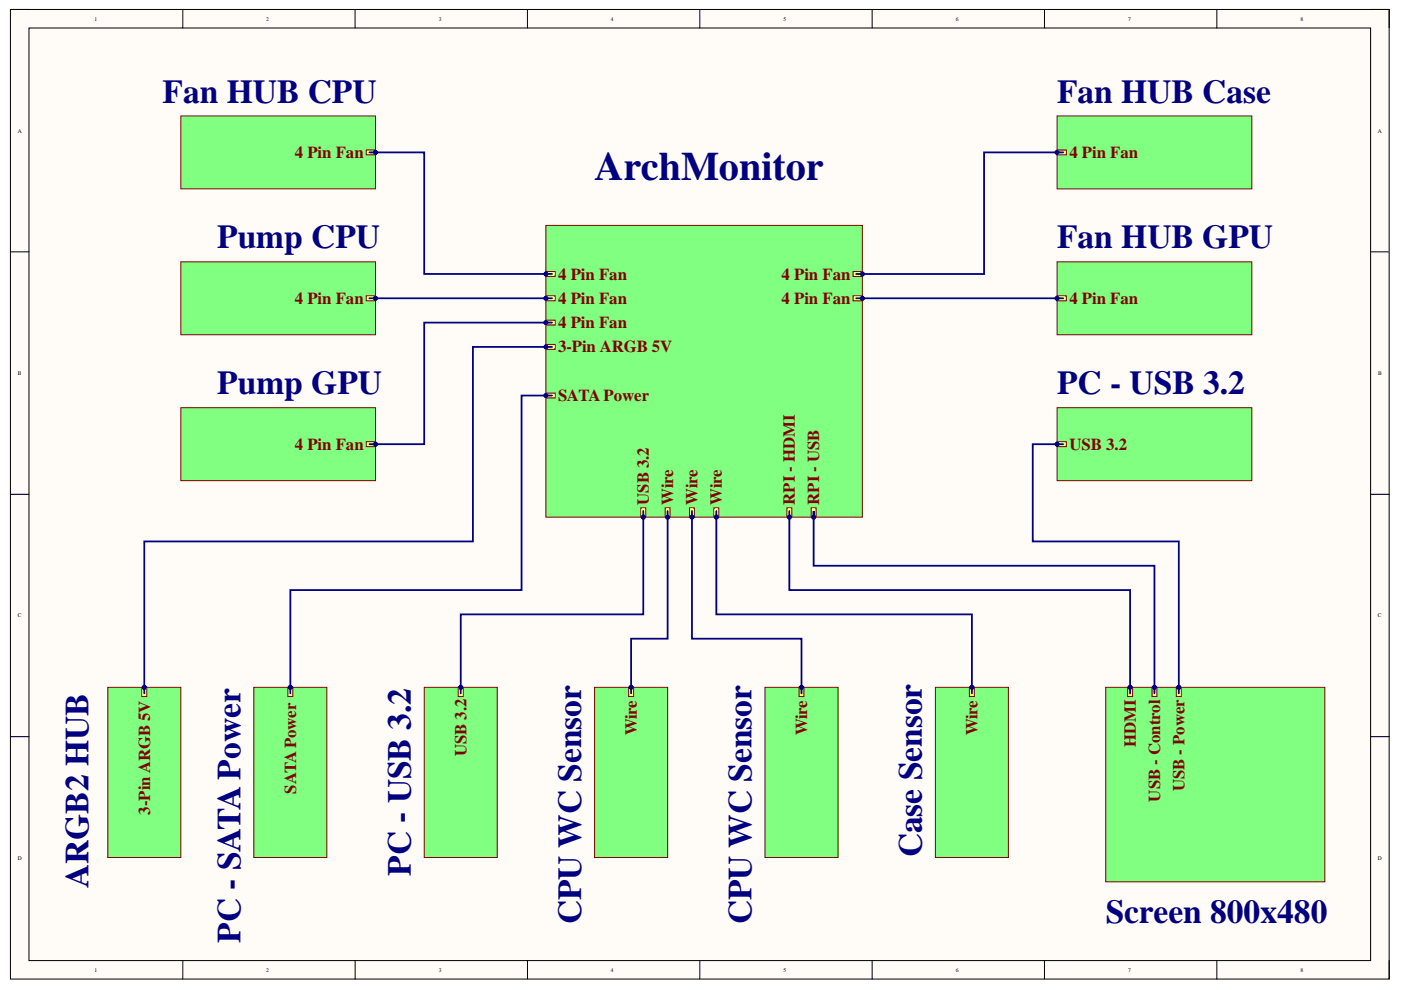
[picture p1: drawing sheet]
<svg xmlns="http://www.w3.org/2000/svg" width="297mm" height="210mm" viewBox="0 0 297 210" stroke-linecap="round" stroke-linejoin="round" font-family="sans-serif">
<path d="M2.2 2h292.3v205.6h-292.3z" fill-rule="evenodd" fill="#fffcf8"/>
<path d="M2.2 2h292.3v205.6h-292.3z" fill="none" stroke="#000" stroke-width=".21"/>
<path d="M6.1 5.9h284.5v197.8h-284.5z" fill-rule="evenodd" fill="#fffcf8"/>
<g fill="none" stroke="#000" stroke-width=".21">
<path d="M2.2 2h3.9M6.1 5.9h284.5v197.8h-284.5zM38.7 2v3.9M75.3 2v3.9M111.8 2v3.9M148.4 2v3.9M184.9 2v3.9M221.4 2v3.9M258 2v3.9M290.6 2h3.9v3.9M2.2 53.4h3.9M290.6 53.4h3.9"/>
<path d="M2.2 104.8h3.9M290.6 104.8h3.9M2.2 156.2h3.9M290.6 156.2h3.9M38.8 203.7v3.9M75.3 203.7v3.9M111.8 203.7v3.9M148.4 203.7v3.9M184.9 203.7v3.9M221.4 203.7v3.9M258 203.7v3.9M294.5 203.7v3.9"/>
</g>
<path d="M115.7 47.8h67.1v61.8h-67.1z" fill-rule="evenodd" fill="#80ff80"/>
<path d="M115.7 47.8h67.1v61.8h-67.1z" fill="none" stroke="#800000" stroke-width=".21"/>
<circle cx="115.7" cy="58.1" r=".39" fill="#000080"/>
<circle cx="115.7" cy="58.1" r=".39" fill="none" stroke="#000080" stroke-width=".21"/>
<circle cx="115.7" cy="63.2" r=".39" fill="#000080"/>
<circle cx="115.7" cy="63.2" r=".39" fill="none" stroke="#000080" stroke-width=".21"/>
<circle cx="115.7" cy="68.4" r=".39" fill="#000080"/>
<circle cx="115.7" cy="68.4" r=".39" fill="none" stroke="#000080" stroke-width=".21"/>
<circle cx="182.8" cy="58.1" r=".39" fill="#000080"/>
<circle cx="182.8" cy="58.1" r=".39" fill="none" stroke="#000080" stroke-width=".21"/>
<circle cx="182.8" cy="63.2" r=".39" fill="#000080"/>
<circle cx="182.8" cy="63.2" r=".39" fill="none" stroke="#000080" stroke-width=".21"/>
<circle cx="141.5" cy="109.6" r=".39" fill="#000080"/>
<circle cx="141.5" cy="109.6" r=".39" fill="none" stroke="#000080" stroke-width=".21"/>
<circle cx="146.7" cy="109.6" r=".39" fill="#000080"/>
<circle cx="146.7" cy="109.6" r=".39" fill="none" stroke="#000080" stroke-width=".21"/>
<circle cx="151.9" cy="109.6" r=".39" fill="#000080"/>
<circle cx="151.9" cy="109.6" r=".39" fill="none" stroke="#000080" stroke-width=".21"/>
<circle cx="136.4" cy="109.6" r=".39" fill="#000080"/>
<circle cx="136.4" cy="109.6" r=".39" fill="none" stroke="#000080" stroke-width=".21"/>
<circle cx="115.7" cy="83.9" r=".39" fill="#000080"/>
<circle cx="115.7" cy="83.9" r=".39" fill="none" stroke="#000080" stroke-width=".21"/>
<circle cx="167.4" cy="109.6" r=".39" fill="#000080"/>
<circle cx="167.4" cy="109.6" r=".39" fill="none" stroke="#000080" stroke-width=".21"/>
<circle cx="172.5" cy="109.6" r=".39" fill="#000080"/>
<circle cx="172.5" cy="109.6" r=".39" fill="none" stroke="#000080" stroke-width=".21"/>
<circle cx="115.7" cy="73.6" r=".39" fill="#000080"/>
<circle cx="115.7" cy="73.6" r=".39" fill="none" stroke="#000080" stroke-width=".21"/>
<path d="M115.7 57.6h2v1h-2z" fill-rule="evenodd" fill="#ffff80"/>
<path d="M115.7 57.6h2v1h-2z" fill="none" stroke="#800000" stroke-width=".21"/>
<circle cx="115.7" cy="58.1" r=".39" fill="#000080"/>
<circle cx="115.7" cy="58.1" r=".39" fill="none" stroke="#000080" stroke-width=".21"/>
<path d="M115.7 62.7h2v1.1h-2z" fill-rule="evenodd" fill="#ffff80"/>
<path d="M115.7 62.7h2v1.1h-2z" fill="none" stroke="#800000" stroke-width=".21"/>
<circle cx="115.7" cy="63.2" r=".39" fill="#000080"/>
<circle cx="115.7" cy="63.2" r=".39" fill="none" stroke="#000080" stroke-width=".21"/>
<path d="M115.7 67.9h2v1h-2z" fill-rule="evenodd" fill="#ffff80"/>
<path d="M115.7 67.9h2v1h-2z" fill="none" stroke="#800000" stroke-width=".21"/>
<circle cx="115.7" cy="68.4" r=".39" fill="#000080"/>
<circle cx="115.7" cy="68.4" r=".39" fill="none" stroke="#000080" stroke-width=".21"/>
<path d="M180.9 57.6h1.9v1h-1.9z" fill-rule="evenodd" fill="#ffff80"/>
<path d="M180.9 57.6h1.9v1h-1.9z" fill="none" stroke="#800000" stroke-width=".21"/>
<circle cx="182.8" cy="58.1" r=".39" fill="#000080"/>
<circle cx="182.8" cy="58.1" r=".39" fill="none" stroke="#000080" stroke-width=".21"/>
<path d="M180.9 62.7h1.9v1.1h-1.9z" fill-rule="evenodd" fill="#ffff80"/>
<path d="M180.9 62.7h1.9v1.1h-1.9z" fill="none" stroke="#800000" stroke-width=".21"/>
<circle cx="182.8" cy="63.2" r=".39" fill="#000080"/>
<circle cx="182.8" cy="63.2" r=".39" fill="none" stroke="#000080" stroke-width=".21"/>
<path d="M141 107.7h1.1v1.9h-1.1z" fill-rule="evenodd" fill="#ffff80"/>
<path d="M141 107.7h1.1v1.9h-1.1z" fill="none" stroke="#800000" stroke-width=".21"/>
<circle cx="141.5" cy="109.6" r=".39" fill="#000080"/>
<circle cx="141.5" cy="109.6" r=".39" fill="none" stroke="#000080" stroke-width=".21"/>
<path d="M146.2 107.7h1v1.9h-1z" fill-rule="evenodd" fill="#ffff80"/>
<path d="M146.2 107.7h1v1.9h-1z" fill="none" stroke="#800000" stroke-width=".21"/>
<circle cx="146.7" cy="109.6" r=".39" fill="#000080"/>
<circle cx="146.7" cy="109.6" r=".39" fill="none" stroke="#000080" stroke-width=".21"/>
<path d="M151.3 107.7h1.1v1.9h-1.1z" fill-rule="evenodd" fill="#ffff80"/>
<path d="M151.3 107.7h1.1v1.9h-1.1z" fill="none" stroke="#800000" stroke-width=".21"/>
<circle cx="151.9" cy="109.6" r=".39" fill="#000080"/>
<circle cx="151.9" cy="109.6" r=".39" fill="none" stroke="#000080" stroke-width=".21"/>
<path d="M135.9 107.7h1v1.9h-1z" fill-rule="evenodd" fill="#ffff80"/>
<path d="M135.9 107.7h1v1.9h-1z" fill="none" stroke="#800000" stroke-width=".21"/>
<circle cx="136.4" cy="109.6" r=".39" fill="#000080"/>
<circle cx="136.4" cy="109.6" r=".39" fill="none" stroke="#000080" stroke-width=".21"/>
<path d="M115.7 83.3h2v1.1h-2z" fill-rule="evenodd" fill="#ffff80"/>
<path d="M115.7 83.3h2v1.1h-2z" fill="none" stroke="#800000" stroke-width=".21"/>
<circle cx="115.7" cy="83.9" r=".39" fill="#000080"/>
<circle cx="115.7" cy="83.9" r=".39" fill="none" stroke="#000080" stroke-width=".21"/>
<path d="M166.8 107.7h1.1v1.9h-1.1z" fill-rule="evenodd" fill="#ffff80"/>
<path d="M166.8 107.7h1.1v1.9h-1.1z" fill="none" stroke="#800000" stroke-width=".21"/>
<circle cx="167.4" cy="109.6" r=".39" fill="#000080"/>
<circle cx="167.4" cy="109.6" r=".39" fill="none" stroke="#000080" stroke-width=".21"/>
<path d="M172 107.7h1v1.9h-1z" fill-rule="evenodd" fill="#ffff80"/>
<path d="M172 107.7h1v1.9h-1z" fill="none" stroke="#800000" stroke-width=".21"/>
<circle cx="172.5" cy="109.6" r=".39" fill="#000080"/>
<circle cx="172.5" cy="109.6" r=".39" fill="none" stroke="#000080" stroke-width=".21"/>
<path d="M115.7 73h2v1.1h-2z" fill-rule="evenodd" fill="#ffff80"/>
<path d="M115.7 73h2v1.1h-2z" fill="none" stroke="#800000" stroke-width=".21"/>
<circle cx="115.7" cy="73.6" r=".39" fill="#000080"/>
<circle cx="115.7" cy="73.6" r=".39" fill="none" stroke="#000080" stroke-width=".21"/>
<path d="M38.3 24.6h41.3v15.4h-41.3z" fill-rule="evenodd" fill="#80ff80"/>
<path d="M38.3 24.6h41.3v15.4h-41.3z" fill="none" stroke="#800000" stroke-width=".21"/>
<circle cx="79.6" cy="32.3" r=".39" fill="#000080"/>
<circle cx="79.6" cy="32.3" r=".39" fill="none" stroke="#000080" stroke-width=".21"/>
<path d="M77.7 31.8h1.9v1h-1.9z" fill-rule="evenodd" fill="#ffff80"/>
<path d="M77.7 31.8h1.9v1h-1.9z" fill="none" stroke="#800000" stroke-width=".21"/>
<circle cx="79.6" cy="32.3" r=".39" fill="#000080"/>
<circle cx="79.6" cy="32.3" r=".39" fill="none" stroke="#000080" stroke-width=".21"/>
<path d="M126.1 145.7h15.5v36.1h-15.5z" fill-rule="evenodd" fill="#80ff80"/>
<path d="M126.1 145.7h15.5v36.1h-15.5z" fill="none" stroke="#800000" stroke-width=".21"/>
<circle cx="133.8" cy="145.7" r=".39" fill="#000080"/>
<circle cx="133.8" cy="145.7" r=".39" fill="none" stroke="#000080" stroke-width=".21"/>
<path d="M133.3 145.7h1v2h-1z" fill-rule="evenodd" fill="#ffff80"/>
<path d="M133.3 145.7h1v2h-1z" fill="none" stroke="#800000" stroke-width=".21"/>
<circle cx="133.8" cy="145.7" r=".39" fill="#000080"/>
<circle cx="133.8" cy="145.7" r=".39" fill="none" stroke="#000080" stroke-width=".21"/>
<path d="M234.4 145.7h46.5v41.3h-46.5z" fill-rule="evenodd" fill="#80ff80"/>
<path d="M234.4 145.7h46.5v41.3h-46.5z" fill="none" stroke="#800000" stroke-width=".21"/>
<circle cx="249.9" cy="145.7" r=".4" fill="#000080"/>
<circle cx="249.9" cy="145.7" r=".4" fill="none" stroke="#000080" stroke-width=".21"/>
<circle cx="244.8" cy="145.7" r=".4" fill="#000080"/>
<circle cx="244.8" cy="145.7" r=".4" fill="none" stroke="#000080" stroke-width=".21"/>
<circle cx="239.6" cy="145.7" r=".4" fill="#000080"/>
<circle cx="239.6" cy="145.7" r=".4" fill="none" stroke="#000080" stroke-width=".21"/>
<path d="M249.4 145.7h1v2h-1z" fill-rule="evenodd" fill="#ffff80"/>
<path d="M249.4 145.7h1v2h-1z" fill="none" stroke="#800000" stroke-width=".21"/>
<circle cx="249.9" cy="145.7" r=".4" fill="#000080"/>
<circle cx="249.9" cy="145.7" r=".4" fill="none" stroke="#000080" stroke-width=".21"/>
<path d="M244.2 145.7h1.1v2h-1.1z" fill-rule="evenodd" fill="#ffff80"/>
<path d="M244.2 145.7h1.1v2h-1.1z" fill="none" stroke="#800000" stroke-width=".21"/>
<circle cx="244.8" cy="145.7" r=".4" fill="#000080"/>
<circle cx="244.8" cy="145.7" r=".4" fill="none" stroke="#000080" stroke-width=".21"/>
<path d="M239.1 145.7h1v2h-1z" fill-rule="evenodd" fill="#ffff80"/>
<path d="M239.1 145.7h1v2h-1z" fill="none" stroke="#800000" stroke-width=".21"/>
<circle cx="239.6" cy="145.7" r=".4" fill="#000080"/>
<circle cx="239.6" cy="145.7" r=".4" fill="none" stroke="#000080" stroke-width=".21"/>
<path d="M224.1 55.5h41.3v15.5h-41.3z" fill-rule="evenodd" fill="#80ff80"/>
<path d="M224.1 55.5h41.3v15.5h-41.3z" fill="none" stroke="#800000" stroke-width=".21"/>
<circle cx="224.1" cy="63.2" r=".39" fill="#000080"/>
<circle cx="224.1" cy="63.2" r=".39" fill="none" stroke="#000080" stroke-width=".21"/>
<path d="M224.1 62.7h2v1.1h-2z" fill-rule="evenodd" fill="#ffff80"/>
<path d="M224.1 62.7h2v1.1h-2z" fill="none" stroke="#800000" stroke-width=".21"/>
<circle cx="224.1" cy="63.2" r=".39" fill="#000080"/>
<circle cx="224.1" cy="63.2" r=".39" fill="none" stroke="#000080" stroke-width=".21"/>
<path d="M38.3 55.5h41.3v15.5h-41.3z" fill-rule="evenodd" fill="#80ff80"/>
<path d="M38.3 55.5h41.3v15.5h-41.3z" fill="none" stroke="#800000" stroke-width=".21"/>
<circle cx="79.6" cy="63.2" r=".39" fill="#000080"/>
<circle cx="79.6" cy="63.2" r=".39" fill="none" stroke="#000080" stroke-width=".21"/>
<path d="M77.7 62.7h1.9v1.1h-1.9z" fill-rule="evenodd" fill="#ffff80"/>
<path d="M77.7 62.7h1.9v1.1h-1.9z" fill="none" stroke="#800000" stroke-width=".21"/>
<circle cx="79.6" cy="63.2" r=".39" fill="#000080"/>
<circle cx="79.6" cy="63.2" r=".39" fill="none" stroke="#000080" stroke-width=".21"/>
<path d="M38.3 86.4h41.3v15.5h-41.3z" fill-rule="evenodd" fill="#80ff80"/>
<path d="M38.3 86.4h41.3v15.5h-41.3z" fill="none" stroke="#800000" stroke-width=".21"/>
<circle cx="79.6" cy="94.2" r=".39" fill="#000080"/>
<circle cx="79.6" cy="94.2" r=".39" fill="none" stroke="#000080" stroke-width=".21"/>
<path d="M77.7 93.6h1.9v1.1h-1.9z" fill-rule="evenodd" fill="#ffff80"/>
<path d="M77.7 93.6h1.9v1.1h-1.9z" fill="none" stroke="#800000" stroke-width=".21"/>
<circle cx="79.6" cy="94.2" r=".39" fill="#000080"/>
<circle cx="79.6" cy="94.2" r=".39" fill="none" stroke="#000080" stroke-width=".21"/>
<path d="M224.1 24.6h41.3v15.5h-41.3z" fill-rule="evenodd" fill="#80ff80"/>
<path d="M224.1 24.6h41.3v15.5h-41.3z" fill="none" stroke="#800000" stroke-width=".21"/>
<circle cx="224.1" cy="32.3" r=".39" fill="#000080"/>
<circle cx="224.1" cy="32.3" r=".39" fill="none" stroke="#000080" stroke-width=".21"/>
<path d="M224.1 31.8h2v1h-2z" fill-rule="evenodd" fill="#ffff80"/>
<path d="M224.1 31.8h2v1h-2z" fill="none" stroke="#800000" stroke-width=".21"/>
<circle cx="224.1" cy="32.3" r=".39" fill="#000080"/>
<circle cx="224.1" cy="32.3" r=".39" fill="none" stroke="#000080" stroke-width=".21"/>
<path d="M162.2 145.7h15.5v36.1h-15.5z" fill-rule="evenodd" fill="#80ff80"/>
<path d="M162.2 145.7h15.5v36.1h-15.5z" fill="none" stroke="#800000" stroke-width=".21"/>
<circle cx="169.9" cy="145.7" r=".39" fill="#000080"/>
<circle cx="169.9" cy="145.7" r=".39" fill="none" stroke="#000080" stroke-width=".21"/>
<path d="M169.4 145.7h1.1v2h-1.1z" fill-rule="evenodd" fill="#ffff80"/>
<path d="M169.4 145.7h1.1v2h-1.1z" fill="none" stroke="#800000" stroke-width=".21"/>
<circle cx="169.9" cy="145.7" r=".39" fill="#000080"/>
<circle cx="169.9" cy="145.7" r=".39" fill="none" stroke="#000080" stroke-width=".21"/>
<path d="M198.3 145.7h15.5v36.1h-15.5z" fill-rule="evenodd" fill="#80ff80"/>
<path d="M198.3 145.7h15.5v36.1h-15.5z" fill="none" stroke="#800000" stroke-width=".21"/>
<circle cx="206.1" cy="145.7" r=".39" fill="#000080"/>
<circle cx="206.1" cy="145.7" r=".39" fill="none" stroke="#000080" stroke-width=".21"/>
<path d="M205.5 145.7h1.1v2h-1.1z" fill-rule="evenodd" fill="#ffff80"/>
<path d="M205.5 145.7h1.1v2h-1.1z" fill="none" stroke="#800000" stroke-width=".21"/>
<circle cx="206.1" cy="145.7" r=".39" fill="#000080"/>
<circle cx="206.1" cy="145.7" r=".39" fill="none" stroke="#000080" stroke-width=".21"/>
<path d="M89.9 145.7h15.5v36.1h-15.5z" fill-rule="evenodd" fill="#80ff80"/>
<path d="M89.9 145.7h15.5v36.1h-15.5z" fill="none" stroke="#800000" stroke-width=".21"/>
<circle cx="97.7" cy="145.7" r=".39" fill="#000080"/>
<circle cx="97.7" cy="145.7" r=".39" fill="none" stroke="#000080" stroke-width=".21"/>
<path d="M97.2 145.7h1v2h-1z" fill-rule="evenodd" fill="#ffff80"/>
<path d="M97.2 145.7h1v2h-1z" fill="none" stroke="#800000" stroke-width=".21"/>
<circle cx="97.7" cy="145.7" r=".39" fill="#000080"/>
<circle cx="97.7" cy="145.7" r=".39" fill="none" stroke="#000080" stroke-width=".21"/>
<path d="M53.8 145.7h15.5v36.1h-15.5z" fill-rule="evenodd" fill="#80ff80"/>
<path d="M53.8 145.7h15.5v36.1h-15.5z" fill="none" stroke="#800000" stroke-width=".21"/>
<circle cx="61.6" cy="145.7" r=".39" fill="#000080"/>
<circle cx="61.6" cy="145.7" r=".39" fill="none" stroke="#000080" stroke-width=".21"/>
<path d="M61 145.7h1.1v2h-1.1z" fill-rule="evenodd" fill="#ffff80"/>
<path d="M61 145.7h1.1v2h-1.1z" fill="none" stroke="#800000" stroke-width=".21"/>
<circle cx="61.6" cy="145.7" r=".39" fill="#000080"/>
<circle cx="61.6" cy="145.7" r=".39" fill="none" stroke="#000080" stroke-width=".21"/>
<path d="M224.1 86.4h41.3v15.5h-41.3z" fill-rule="evenodd" fill="#80ff80"/>
<path d="M224.1 86.4h41.3v15.5h-41.3z" fill="none" stroke="#800000" stroke-width=".21"/>
<circle cx="224.1" cy="94.2" r=".39" fill="#000080"/>
<circle cx="224.1" cy="94.2" r=".39" fill="none" stroke="#000080" stroke-width=".21"/>
<path d="M224.1 93.7h2v1h-2z" fill-rule="evenodd" fill="#ffff80"/>
<path d="M224.1 93.7h2v1h-2z" fill="none" stroke="#800000" stroke-width=".21"/>
<circle cx="224.1" cy="94.2" r=".39" fill="#000080"/>
<circle cx="224.1" cy="94.2" r=".39" fill="none" stroke="#000080" stroke-width=".21"/>
<path d="M22.9 145.7h15.4v36.1h-15.4z" fill-rule="evenodd" fill="#80ff80"/>
<path d="M22.9 145.7h15.4v36.1h-15.4z" fill="none" stroke="#800000" stroke-width=".21"/>
<circle cx="30.6" cy="145.7" r=".39" fill="#000080"/>
<circle cx="30.6" cy="145.7" r=".39" fill="none" stroke="#000080" stroke-width=".21"/>
<path d="M30.1 145.7h1v2h-1z" fill-rule="evenodd" fill="#ffff80"/>
<path d="M30.1 145.7h1v2h-1z" fill="none" stroke="#800000" stroke-width=".21"/>
<circle cx="30.6" cy="145.7" r=".39" fill="#000080"/>
<circle cx="30.6" cy="145.7" r=".39" fill="none" stroke="#000080" stroke-width=".21"/>
<path d="M78.3 32.3h11.6v25.8h27.1" fill="none" stroke="#000080" stroke-width=".38"/>
<circle cx="79.6" cy="32.3" r=".39" fill="#000080"/>
<circle cx="79.6" cy="32.3" r=".39" fill="none" stroke="#000080" stroke-width=".21"/>
<circle cx="115.7" cy="58.1" r=".39" fill="#000080"/>
<circle cx="115.7" cy="58.1" r=".39" fill="none" stroke="#000080" stroke-width=".21"/>
<path d="M78.3 63.2h38.7" fill="none" stroke="#000080" stroke-width=".38"/>
<circle cx="115.7" cy="63.2" r=".39" fill="#000080"/>
<circle cx="115.7" cy="63.2" r=".39" fill="none" stroke="#000080" stroke-width=".21"/>
<circle cx="79.6" cy="63.2" r=".39" fill="#000080"/>
<circle cx="79.6" cy="63.2" r=".39" fill="none" stroke="#000080" stroke-width=".21"/>
<path d="M117 68.4h-27.1v25.8h-11.6" fill="none" stroke="#000080" stroke-width=".38"/>
<circle cx="115.7" cy="68.4" r=".39" fill="#000080"/>
<circle cx="115.7" cy="68.4" r=".39" fill="none" stroke="#000080" stroke-width=".21"/>
<circle cx="79.6" cy="94.2" r=".39" fill="#000080"/>
<circle cx="79.6" cy="94.2" r=".39" fill="none" stroke="#000080" stroke-width=".21"/>
<path d="M225.4 32.3h-16.8v25.8h-27.1" fill="none" stroke="#000080" stroke-width=".38"/>
<circle cx="182.8" cy="58.1" r=".39" fill="#000080"/>
<circle cx="182.8" cy="58.1" r=".39" fill="none" stroke="#000080" stroke-width=".21"/>
<circle cx="224.1" cy="32.3" r=".39" fill="#000080"/>
<circle cx="224.1" cy="32.3" r=".39" fill="none" stroke="#000080" stroke-width=".21"/>
<path d="M181.5 63.2h43.9" fill="none" stroke="#000080" stroke-width=".38"/>
<circle cx="182.8" cy="63.2" r=".39" fill="#000080"/>
<circle cx="182.8" cy="63.2" r=".39" fill="none" stroke="#000080" stroke-width=".21"/>
<circle cx="224.1" cy="63.2" r=".39" fill="#000080"/>
<circle cx="224.1" cy="63.2" r=".39" fill="none" stroke="#000080" stroke-width=".21"/>
<path d="M141.5 108.4v27h-7.7v11.6" fill="none" stroke="#000080" stroke-width=".38"/>
<circle cx="133.8" cy="145.7" r=".39" fill="#000080"/>
<circle cx="133.8" cy="145.7" r=".39" fill="none" stroke="#000080" stroke-width=".21"/>
<circle cx="141.5" cy="109.6" r=".39" fill="#000080"/>
<circle cx="141.5" cy="109.6" r=".39" fill="none" stroke="#000080" stroke-width=".21"/>
<path d="M151.9 108.4v21.9h54.2v16.7" fill="none" stroke="#000080" stroke-width=".38"/>
<circle cx="206.1" cy="145.7" r=".39" fill="#000080"/>
<circle cx="206.1" cy="145.7" r=".39" fill="none" stroke="#000080" stroke-width=".21"/>
<circle cx="151.9" cy="109.6" r=".39" fill="#000080"/>
<circle cx="151.9" cy="109.6" r=".39" fill="none" stroke="#000080" stroke-width=".21"/>
<path d="M146.7 108.4v27h23.2v11.6" fill="none" stroke="#000080" stroke-width=".38"/>
<circle cx="146.7" cy="109.6" r=".39" fill="#000080"/>
<circle cx="146.7" cy="109.6" r=".39" fill="none" stroke="#000080" stroke-width=".21"/>
<circle cx="169.9" cy="145.7" r=".39" fill="#000080"/>
<circle cx="169.9" cy="145.7" r=".39" fill="none" stroke="#000080" stroke-width=".21"/>
<path d="M136.4 108.4v21.9h-38.7v16.7" fill="none" stroke="#000080" stroke-width=".38"/>
<circle cx="136.4" cy="109.6" r=".39" fill="#000080"/>
<circle cx="136.4" cy="109.6" r=".39" fill="none" stroke="#000080" stroke-width=".21"/>
<circle cx="97.7" cy="145.7" r=".39" fill="#000080"/>
<circle cx="97.7" cy="145.7" r=".39" fill="none" stroke="#000080" stroke-width=".21"/>
<path d="M117 83.9h-6.4v41.2h-49v21.9" fill="none" stroke="#000080" stroke-width=".38"/>
<circle cx="115.7" cy="83.9" r=".39" fill="#000080"/>
<circle cx="115.7" cy="83.9" r=".39" fill="none" stroke="#000080" stroke-width=".21"/>
<circle cx="61.6" cy="145.7" r=".39" fill="#000080"/>
<circle cx="61.6" cy="145.7" r=".39" fill="none" stroke="#000080" stroke-width=".21"/>
<path d="M117 73.6h-16.7v41.2h-69.7v32.2" fill="none" stroke="#000080" stroke-width=".38"/>
<circle cx="115.7" cy="73.6" r=".39" fill="#000080"/>
<circle cx="115.7" cy="73.6" r=".39" fill="none" stroke="#000080" stroke-width=".21"/>
<circle cx="30.6" cy="145.7" r=".39" fill="#000080"/>
<circle cx="30.6" cy="145.7" r=".39" fill="none" stroke="#000080" stroke-width=".21"/>
<path d="M167.4 108.4v16.7h72.2v21.9" fill="none" stroke="#000080" stroke-width=".38"/>
<circle cx="167.4" cy="109.6" r=".39" fill="#000080"/>
<circle cx="167.4" cy="109.6" r=".39" fill="none" stroke="#000080" stroke-width=".21"/>
<circle cx="239.6" cy="145.7" r=".4" fill="#000080"/>
<circle cx="239.6" cy="145.7" r=".4" fill="none" stroke="#000080" stroke-width=".21"/>
<path d="M172.5 109.6v-1.2v11.6h72.3v27" fill="none" stroke="#000080" stroke-width=".38"/>
<circle cx="244.8" cy="145.7" r=".4" fill="#000080"/>
<circle cx="244.8" cy="145.7" r=".4" fill="none" stroke="#000080" stroke-width=".21"/>
<circle cx="172.5" cy="109.6" r=".39" fill="#000080"/>
<circle cx="172.5" cy="109.6" r=".39" fill="none" stroke="#000080" stroke-width=".21"/>
<path d="M225.4 94.2h-6.4v20.6h30.9v32.2" fill="none" stroke="#000080" stroke-width=".38"/>
<circle cx="224.1" cy="94.2" r=".39" fill="#000080"/>
<circle cx="224.1" cy="94.2" r=".39" fill="none" stroke="#000080" stroke-width=".21"/>
<circle cx="249.9" cy="145.7" r=".4" fill="#000080"/>
<circle cx="249.9" cy="145.7" r=".4" fill="none" stroke="#000080" stroke-width=".21"/>
<text font-size="8.5" fill="#000080" x="126.1" y="38.2">ArchMonitor</text>
<g font-size="7.1" fill="#000080">
<text x="34.5" y="21.8">Fan HUB CPU</text>
<text x="224.1" y="21.8">Fan HUB Case</text>
<text x="46.1" y="52.7">Pump CPU</text>
<text x="224.1" y="52.7">Fan HUB GPU</text>
<text x="46.1" y="83.6">Pump GPU</text>
<text x="224.1" y="83.6">PC - USB 3.2</text>
<text x="87.1" y="185.7" transform="rotate(-90 87.1 185.7)">PC - USB 3.2</text>
<text x="195.5" y="181.8" transform="rotate(-90 195.5 181.8)">Case Sensor</text>
<text x="18.7" y="188.3" transform="rotate(-90 18.7 188.3)">ARGB2 HUB</text>
<text x="123.2" y="196" transform="rotate(-90 123.2 196)">CPU WC Sensor</text>
<text x="159.4" y="196" transform="rotate(-90 159.4 196)">CPU WC Sensor</text>
<text x="234.4" y="195.7">Screen 800x480</text>
<text x="51" y="199.8" transform="rotate(-90 51 199.8)">PC - SATA Power</text>
</g>
<g font-size="3.6" fill="#800000">
<text x="137.6" y="107" transform="rotate(-90 137.6 107)">USB 3.2</text>
<text x="142.7" y="107" transform="rotate(-90 142.7 107)">Wire</text>
<text x="147.9" y="107" transform="rotate(-90 147.9 107)">Wire</text>
<text x="153.1" y="107" transform="rotate(-90 153.1 107)">Wire</text>
<text x="168.5" y="107" transform="rotate(-90 168.5 107)">RPI - HDMI</text>
<text x="173.7" y="107" transform="rotate(-90 173.7 107)">RPI - USB</text>
<text x="135" y="155.9" transform="rotate(-90 135 155.9)">Wire</text>
<text x="171.1" y="155.9" transform="rotate(-90 171.1 155.9)">Wire</text>
<text x="207.2" y="155.9" transform="rotate(-90 207.2 155.9)">Wire</text>
<text x="98.9" y="160.4" transform="rotate(-90 98.9 160.4)">USB 3.2</text>
<text x="240.8" y="158.3" transform="rotate(-90 240.8 158.3)">HDMI</text>
<text x="251.1" y="167.8" transform="rotate(-90 251.1 167.8)">USB - Power</text>
<text x="31.8" y="172.8" transform="rotate(-90 31.8 172.8)">3-Pin ARGB 5V</text>
<text x="62.8" y="168.3" transform="rotate(-90 62.8 168.3)">SATA Power</text>
<text x="246" y="170" transform="rotate(-90 246 170)">USB - Control</text>
</g>
<g font-size="3.5" fill="#800000">
<text x="62.5" y="33.5">4 Pin Fan</text>
<text x="226.7" y="33.5">4 Pin Fan</text>
<text x="118.3" y="59.3">4 Pin Fan</text>
<text x="165.7" y="59.3">4 Pin Fan</text>
<text x="62.5" y="64.4">4 Pin Fan</text>
<text x="118.3" y="64.4">4 Pin Fan</text>
<text x="165.7" y="64.4">4 Pin Fan</text>
<text x="226.7" y="64.4">4 Pin Fan</text>
<text x="118.3" y="69.6">4 Pin Fan</text>
<text x="118.3" y="74.7">3-Pin ARGB 5V</text>
<text x="118.3" y="85">SATA Power</text>
<text x="62.5" y="95.4">4 Pin Fan</text>
<text x="226.7" y="95.4">USB 3.2</text>
</g>
<g font-size="1.2">
<text x="20" y="4.4">1</text>
<text x="56.5" y="4.4">2</text>
<text x="93" y="4.4">3</text>
<text x="129.5" y="4.4">4</text>
<text x="166.1" y="4.4">5</text>
<text x="202.6" y="4.4">6</text>
<text x="239.2" y="4.4">7</text>
<text x="275.7" y="4.4">8</text>
<text x="3.8" y="28.1">A</text>
<text x="292.1" y="28.1">A</text>
<text x="3.8" y="79.5">B</text>
<text x="292.2" y="79.5">B</text>
<text x="3.8" y="130.9">C</text>
<text x="292.2" y="130.9">C</text>
<text x="3.8" y="182.3">D</text>
<text x="292.2" y="182.3">D</text>
<text x="20" y="206">1</text>
<text x="56.5" y="206">2</text>
<text x="93" y="206">3</text>
<text x="129.5" y="206">4</text>
<text x="166.1" y="206">5</text>
<text x="202.6" y="206">6</text>
<text x="239.2" y="206">7</text>
<text x="275.7" y="206">8</text>
</g>
</svg>
